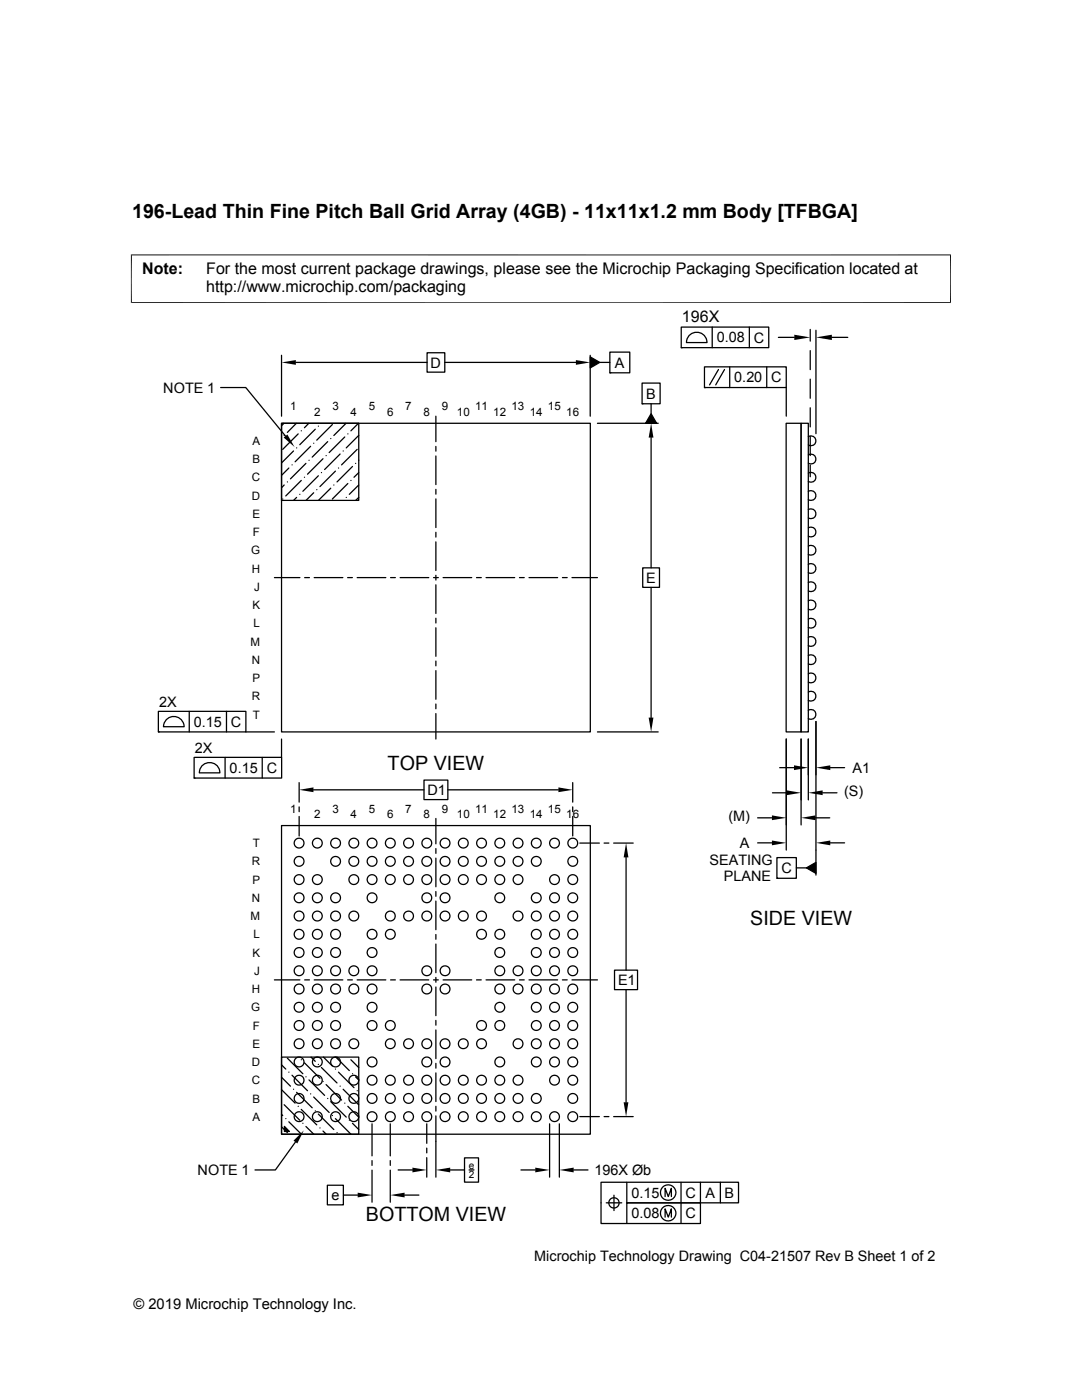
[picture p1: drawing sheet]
<svg xmlns="http://www.w3.org/2000/svg" width="216mm" height="279mm" viewBox="0 0 216 279" stroke-linecap="round" stroke-linejoin="round" font-family="sans-serif">
<g fill="none" stroke="#000" stroke-width=".25">
<path d="M44 77.3h5l8 9.7M56.2 70.9v12.2M59 72.3h26.2M85.2 70.4h3.6v3.9h-3.6zM88.8 72.3h26.1M117.8 70.9v12.2M117.8 71.2l1.9 1.1-1.9 1.1zM119.7 72.3h2M121.7 70.3h4v4.1h-4zM121.7 74.4h.1M128.1 76.5h3.6v4.1h-3.6zM135.9 65.3h17.5v4.1h-17.5z"/>
<path d="M135.9 69.4h.1M137.7 66.8a2.06 2.06 0 0 1 2.2-.3 2.06 2.06 0 0 1 1.2 1.9h-4.1l.3-1.1zM140.6 73.2h16.3v4.1h-16.3zM140.6 77.3h.1M142.1 65.3v4.1M143.4 73.7l-1.8 3.1M144.6 73.7l-1.8 3.1M145.6 73.2v4.1M149.5 65.3v4.1M153 73.2v4.1M155.3 67.3h3.2M156.9 77.3v5.8"/>
<path d="M161.7 65.7v2.4M161.7 70v3.8M161.7 75.7v3.8M162.8 65.9v20.7M166 67.3h3.2M56.2 84.5h61.6v61.6h-61.6zM56.2 84.5h15.4v15.4h-15.4zM56.4 99.6h.1M56.7 84.5l-.5 .5M56.7 86.9h.1M56.7 96.8l-.5 .5M57.3 96.2h.1"/>
<path d="M57.6 93.4l-1.4 1.5M58.3 92.8h.1M58.6 90l-2.4 2.4M59.1 84.5l-1.8 1.8M59.2 89.4h.1M59.2 99.3l-.6 .6M59.5 86.6l-3.1 3.1M59.8 98.7h.1M60.1 86h.1M60.1 95.9l-3.1 3.1M60.7 95.3h.1M61 92.5l-3 3.1"/>
<path d="M61.6 84.5l-.9 .9M61.7 91.9h.1M62 89.1l-3.1 3.1M62.6 88.5h.1M62.6 98.3l-1.5 1.6M62.9 85.7l-3.1 3.1M63.2 97.7h.1M63.5 85h.1M63.5 95l-3.1 3M64.1 94.3h.1M64.5 91.5l-3.1 3.1M65.1 90.9h.1"/>
<path d="M65.4 88.1l-3.1 3.1M66 87.5h.1M66 97.4l-2.5 2.5M66.3 84.7l-3.1 3.1M66.6 96.8h.1M66.9 94l-3.1 3.1M67.5 93.4h.1M67.9 90.6l-3.1 3.1M68.5 90h.1M68.8 87.2l-3.1 3.1M69 84.5l-2.4 2.4M69.1 99.3h.1"/>
<path d="M69.4 86.6h.1M69.4 96.5l-3.1 3.1M70 95.9h.1M70.3 93.1l-3.1 3.1M71 92.5h.1M71.3 89.7l-3.1 3.1M71.5 84.5l-1.5 1.5M71.6 86.9l-2.5 2.5M71.6 91.8v.1M71.6 94.3l-1 1M71.6 96.8l-1.9 1.9M71.6 99.3l-.6 .6"/>
<path d="M87 83.1v5M87 89.1v.9M87 91v5.7M87 97.7v.9M87 99.6v5.7M119.2 84.5h12.1M128.1 80.6h.1M129.9 87.3v26M129.9 80.6v2M129.9 82.6l1.1 1.9h-2.2zM156.9 84.5h3v61.6h-3zM159.9 84.5h1.4v61.6h-1.4z"/>
<path d="M161.3 98.1a.98 .98 0 0 1 1.5 .8 .98 .98 0 0 1-1.5 .8M161.3 94.4a.98 .98 0 0 1 1.5 .9 .98 .98 0 0 1-1.5 .8M161.3 90.8a.98 .98 0 0 1 1.5 .8 .98 .98 0 0 1-1.5 .8M161.3 87.1a.98 .98 0 0 1 1.5 .9 .98 .98 0 0 1-1.5 .8M161.7 81.4v3.8M161.7 87.1v3.8M161.7 92.8v2.3M54.8 115.3h5M60.8 115.3h.9M62.7 115.3h5.7M69.4 115.3h.9M71.3 115.3h5.7"/>
<path d="M77.9 115.3h1M79.8 115.3h5.8M86.5 115.3h1M87 106.2v1M87 108.1v5.8M87 114.8v1M87 116.7v5.7M88.4 115.3h5.7M95.1 115.3h.9M97 115.3h5.7M103.7 115.3h.9M105.6 115.3h5.7"/>
<path d="M112.2 115.3h1M114.1 115.3h5.1M128.2 113.3h3.4v3.9h-3.4zM129.9 117.2v26M161.3 119.9a.98 .98 0 0 1 1.5 .8 .98 .98 0 0 1-1.5 .9M161.3 116.3a.98 .98 0 0 1 1.5 .8 .98 .98 0 0 1-1.5 .8M161.3 112.6a.98 .98 0 0 1 1.5 .9 .98 .98 0 0 1-1.5 .8M161.3 109a.98 .98 0 0 1 1.5 .8 .98 .98 0 0 1-1.5 .8M161.3 105.3a.98 .98 0 0 1 1.5 .9 .98 .98 0 0 1-1.5 .8M161.3 101.7a.98 .98 0 0 1 1.5 .8 .98 .98 0 0 1-1.5 .9M87 123.4v.9M87 125.3v5.7"/>
<path d="M87 131.9v1M87 133.8v5.8M161.3 138.1a.98 .98 0 0 1 1.5 .8 .98 .98 0 0 1-1.5 .9M161.3 134.5a.98 .98 0 0 1 1.5 .8 .98 .98 0 0 1-1.5 .8M161.3 130.8a.98 .98 0 0 1 1.5 .9 .98 .98 0 0 1-1.5 .8M161.3 127.2a.98 .98 0 0 1 1.5 .8 .98 .98 0 0 1-1.5 .8M161.3 123.5a.98 .98 0 0 1 1.5 .9 .98 .98 0 0 1-1.5 .8M31.6 142h17.5v4.1h-17.5zM31.6 146.1h.1M33.3 143.5a2.06 2.06 0 0 1 2.2-.3 2.06 2.06 0 0 1 1.2 1.8h-4.1l.3-1zM37.8 142v4.1M38.7 151.2h17.5v4.1h-17.5z"/>
<path d="M38.7 155.3h.1M40.4 152.7a2.06 2.06 0 0 1 2.3-.3 2.06 2.06 0 0 1 1.2 1.8h-4.1l.3-1zM44.9 151.2v4.1M45.2 142v4.1M49 146.1h5.8M52.3 151.2v4.1M56.2 147.5v3.7M59.7 156.2v3.9M62.5 157.6h22.1M84.6 155.7h4.8v3.9h-4.8zM87 140.5v1M87 142.4v5.1"/>
<path d="M89.4 157.6h22M114.3 156.2v3.9M119.2 146.1h12.1M154.1 158.2h2.9M155.6 153.2h2.8M156.9 147.5v22.2M159.9 147.5v17.1M161.3 147.5v12.1M161.3 141.8a.98 .98 0 0 1 1.5 .8 .98 .98 0 0 1-1.5 .8M162.8 144v30.6M164.1 158.2h2.9M165.7 153.2h2.8"/>
<path d="M56.2 164.8h61.6v61.6h-61.6zM59.7 161v1M59.7 162.9v3.9M87 163.3v5.1M87 169.4v.9M87 171.3v5.7M87 177.9v1M87 179.8v5.7M114.3 161v1M114.3 162.9v3.9M115.7 168.3h3.9M120.5 168.3h1"/>
<path d="M122.4 168.3h3.9M124.9 171.1v22.5M151.2 168.2h2.8M151.2 163.2h2.8M155 171.2h3.9v4.1h-3.9zM155 175.3h.1M158.9 173.2h2M160.9 173.2l1.9-1.1v2.2zM162.7 163.2h2.9M165.7 168.2h2.8M54.8 195.6h5M60.8 195.6h.9"/>
<path d="M62.7 195.6h5.7M69.4 195.6h.9M71.3 195.6h5.7M77.9 195.6h1M79.8 195.6h5.8M86.5 195.6h1M87 186.5v1M87 188.4v5.7M87 195.1v.9M87 197v5.7M88.4 195.6h5.7M95.1 195.6h.9"/>
<path d="M97 195.6h5.7M103.7 195.6h.9M105.6 195.6h5.7M112.2 195.6h1M114.1 195.6h5.1M122.6 193.6h4.6v3.9h-4.6zM124.9 197.5v22.5M56.2 211h15.4v15.4h-15.4zM56.2 212.5l.8 .9M56.2 215l1.8 1.8M56.2 217.5l2.7 2.7M57.3 211.2l3.1 3.1"/>
<path d="M57.6 214h.1M58.3 214.6l3.1 3.1M58.6 217.4h.1M59.2 218l3.1 3.1M60.1 211.5h.1M60.7 212.1l3.1 3.1M61 214.9h.1M61.7 215.5l3.1 3.1M62 218.3h.1M62.1 211l.8 .8M62.6 218.9l3.1 3.1M63.5 212.4h.1"/>
<path d="M64.1 213l3.1 3.1M64.5 215.8h.1M64.5 211l1.8 1.7M65.1 216.5l3.1 3M65.4 219.2h.1M66 219.9l3.1 3M66.9 213.4h.1M67 211l2.7 2.7M67.5 214l3.1 3.1M67.9 216.8h.1M68.5 217.4l3.1 3.1M70 211.5l1.6 1.6"/>
<path d="M70.3 214.3h.1M71 214.9l.6 .6M71.3 217.7h.1M87 203.6v1M87 205.5v5.8M87 212.2v1M87 214.1v5.7M56.2 224.9l1.1 1.1M56.2 222.4l.2 .2M56.7 220.5l3.1 3.1M56.7 224.8l1 1h-1zM57 223.2h.1"/>
<path d="M57.6 223.9l2.5 2.5M58.9 227.9l-4 5.6h-4M59.5 220.8h.1M60.1 221.4l3.1 3.1M60.4 224.2h.1M61 224.8l1.6 1.6M62.9 221.7h.1M63.5 222.3l3.1 3.1M63.8 225.1h.1M64.5 225.7l.6 .7M65.3 236.5h3.2v4h-3.2zM66.3 222.6h.1"/>
<path d="M66.9 223.2l3.1 3.2M67.2 226h.1M68.5 238.5h2.9M68.8 220.2h.1M69.4 220.8l2.2 2.1M69.7 223.6h.1M70.3 224.2l1.3 1.2M74.2 224.3v6.4M74.2 231.6v1M74.2 233.5v6.4M77.9 224.3v6.4M77.9 231.6v1"/>
<path d="M77.9 233.5v6.4M79.4 233.5h2.9M80.7 238.5h2.9M85.2 224.3v3.9M85.2 229.1v1M85.2 231v3.9M87 220.8v.9M87 222.7v12.2M89.8 233.5h2.9M92.7 231.1h2.8v4.8h-2.8zM93.6 233.5h1M103.9 233.5h2.9"/>
<path d="M109.7 224.3v10.6M111.6 224.3v10.6M114.5 233.5h2.8M115.7 222.8h3.9M120.5 222.8h1M122.4 222.8h3.9M122.5 238.5v3.1M125.1 235.9v4.2h14.7v4.1h-19.9v-8.3h27.5v4.2h-22.3v4.1M132.7 238.8v-1.6l.7 1.6 .6-1.6v1.6M135.9 235.9v8.3M139.8 235.9v4.2M143.7 235.9v4.2"/>
<path d="M121 240.1h3.1M132.7 242.9v-1.6l.7 1.6 .6-1.6v1.6"/>
<circle cx="59.7" cy="179.2" r=".98"/>
<circle cx="59.7" cy="175.5" r=".98"/>
<circle cx="59.7" cy="171.9" r=".98"/>
<circle cx="59.7" cy="168.3" r=".98"/>
<circle cx="63.3" cy="179.2" r=".98"/>
<circle cx="63.3" cy="175.5" r=".98"/>
<circle cx="63.3" cy="168.3" r=".98"/>
<circle cx="67" cy="179.2" r=".98"/>
<circle cx="67" cy="171.9" r=".98"/>
<circle cx="67" cy="168.3" r=".98"/>
<circle cx="70.6" cy="175.5" r=".98"/>
<circle cx="70.6" cy="171.9" r=".98"/>
<circle cx="70.6" cy="168.3" r=".98"/>
<circle cx="74.2" cy="179.2" r=".98"/>
<circle cx="74.2" cy="175.5" r=".98"/>
<circle cx="74.2" cy="171.9" r=".98"/>
<circle cx="74.2" cy="168.3" r=".98"/>
<circle cx="77.9" cy="175.5" r=".98"/>
<circle cx="77.9" cy="171.9" r=".98"/>
<circle cx="77.9" cy="168.3" r=".98"/>
<circle cx="81.5" cy="175.5" r=".98"/>
<circle cx="81.5" cy="171.9" r=".98"/>
<circle cx="81.5" cy="168.3" r=".98"/>
<circle cx="85.2" cy="179.2" r=".98"/>
<circle cx="85.2" cy="175.5" r=".98"/>
<circle cx="85.2" cy="171.9" r=".98"/>
<circle cx="85.2" cy="168.3" r=".98"/>
<circle cx="88.8" cy="179.2" r=".98"/>
<circle cx="88.8" cy="175.5" r=".98"/>
<circle cx="88.8" cy="171.9" r=".98"/>
<circle cx="88.8" cy="168.3" r=".98"/>
<circle cx="92.4" cy="175.5" r=".98"/>
<circle cx="92.4" cy="171.9" r=".98"/>
<circle cx="92.4" cy="168.3" r=".98"/>
<circle cx="96.1" cy="175.5" r=".98"/>
<circle cx="96.1" cy="171.9" r=".98"/>
<circle cx="96.1" cy="168.3" r=".98"/>
<circle cx="99.7" cy="179.2" r=".98"/>
<circle cx="99.7" cy="175.5" r=".98"/>
<circle cx="99.7" cy="171.9" r=".98"/>
<circle cx="99.7" cy="168.3" r=".98"/>
<circle cx="103.4" cy="175.5" r=".98"/>
<circle cx="103.4" cy="171.9" r=".98"/>
<circle cx="103.4" cy="168.3" r=".98"/>
<circle cx="107" cy="179.2" r=".98"/>
<circle cx="107" cy="171.9" r=".98"/>
<circle cx="107" cy="168.3" r=".98"/>
<circle cx="110.7" cy="179.2" r=".98"/>
<circle cx="110.7" cy="175.5" r=".98"/>
<circle cx="110.7" cy="168.3" r=".98"/>
<circle cx="114.3" cy="179.2" r=".98"/>
<circle cx="114.3" cy="175.5" r=".98"/>
<circle cx="114.3" cy="171.9" r=".98"/>
<circle cx="114.3" cy="168.3" r=".98"/>
<circle cx="59.7" cy="197.4" r=".98"/>
<circle cx="59.7" cy="193.7" r=".98"/>
<circle cx="59.7" cy="190.1" r=".98"/>
<circle cx="59.7" cy="186.5" r=".98"/>
<circle cx="59.7" cy="182.8" r=".98"/>
<circle cx="63.3" cy="197.4" r=".98"/>
<circle cx="63.3" cy="193.7" r=".98"/>
<circle cx="63.3" cy="186.5" r=".98"/>
<circle cx="63.3" cy="182.8" r=".98"/>
<circle cx="63.3" cy="190.1" r=".98"/>
<circle cx="67" cy="197.4" r=".98"/>
<circle cx="67" cy="193.7" r=".98"/>
<circle cx="67" cy="182.8" r=".98"/>
<circle cx="67" cy="190.1" r=".98"/>
<circle cx="67" cy="186.5" r=".98"/>
<circle cx="70.6" cy="197.4" r=".98"/>
<circle cx="70.6" cy="193.7" r=".98"/>
<circle cx="70.6" cy="182.8" r=".98"/>
<circle cx="74.2" cy="197.4" r=".98"/>
<circle cx="74.2" cy="193.7" r=".98"/>
<circle cx="74.2" cy="190.1" r=".98"/>
<circle cx="74.2" cy="186.5" r=".98"/>
<circle cx="77.9" cy="186.5" r=".98"/>
<circle cx="77.9" cy="182.8" r=".98"/>
<circle cx="81.5" cy="182.8" r=".98"/>
<circle cx="85.2" cy="197.4" r=".98"/>
<circle cx="85.2" cy="193.7" r=".98"/>
<circle cx="85.2" cy="182.8" r=".98"/>
<circle cx="88.8" cy="197.4" r=".98"/>
<circle cx="88.8" cy="193.7" r=".98"/>
<circle cx="88.8" cy="182.8" r=".98"/>
<circle cx="92.4" cy="182.8" r=".98"/>
<circle cx="96.1" cy="186.5" r=".98"/>
<circle cx="96.1" cy="182.8" r=".98"/>
<circle cx="99.7" cy="197.4" r=".98"/>
<circle cx="99.7" cy="193.7" r=".98"/>
<circle cx="99.7" cy="190.1" r=".98"/>
<circle cx="99.7" cy="186.5" r=".98"/>
<circle cx="103.4" cy="197.4" r=".98"/>
<circle cx="103.4" cy="193.7" r=".98"/>
<circle cx="103.4" cy="182.8" r=".98"/>
<circle cx="107" cy="197.4" r=".98"/>
<circle cx="107" cy="193.7" r=".98"/>
<circle cx="107" cy="190.1" r=".98"/>
<circle cx="107" cy="186.5" r=".98"/>
<circle cx="107" cy="182.8" r=".98"/>
<circle cx="110.7" cy="197.4" r=".98"/>
<circle cx="110.7" cy="190.1" r=".98"/>
<circle cx="110.7" cy="193.7" r=".98"/>
<circle cx="110.7" cy="186.5" r=".98"/>
<circle cx="110.7" cy="182.8" r=".98"/>
<circle cx="114.3" cy="197.4" r=".98"/>
<circle cx="114.3" cy="190.1" r=".98"/>
<circle cx="114.3" cy="193.7" r=".98"/>
<circle cx="114.3" cy="186.5" r=".98"/>
<circle cx="114.3" cy="182.8" r=".98"/>
<circle cx="59.7" cy="211.9" r=".99"/>
<circle cx="59.7" cy="208.3" r=".98"/>
<circle cx="59.7" cy="204.7" r=".98"/>
<circle cx="59.7" cy="201" r=".98"/>
<circle cx="59.7" cy="219.2" r=".98"/>
<circle cx="59.7" cy="215.6" r=".98"/>
<circle cx="63.3" cy="211.9" r=".99"/>
<circle cx="63.3" cy="208.3" r=".98"/>
<circle cx="63.3" cy="201" r=".98"/>
<circle cx="63.3" cy="204.7" r=".98"/>
<circle cx="63.3" cy="215.6" r=".98"/>
<circle cx="67" cy="211.9" r=".99"/>
<circle cx="67" cy="208.3" r=".98"/>
<circle cx="67" cy="201" r=".98"/>
<circle cx="67" cy="204.7" r=".98"/>
<circle cx="67" cy="219.2" r=".98"/>
<circle cx="70.6" cy="208.3" r=".98"/>
<circle cx="70.6" cy="219.2" r=".98"/>
<circle cx="70.6" cy="215.6" r=".98"/>
<circle cx="74.2" cy="211.9" r=".99"/>
<circle cx="74.2" cy="201" r=".98"/>
<circle cx="74.2" cy="204.7" r=".98"/>
<circle cx="74.2" cy="219.2" r=".98"/>
<circle cx="74.2" cy="215.6" r=".98"/>
<circle cx="77.9" cy="208.3" r=".98"/>
<circle cx="77.9" cy="204.7" r=".98"/>
<circle cx="77.9" cy="219.2" r=".98"/>
<circle cx="77.9" cy="215.6" r=".98"/>
<circle cx="81.5" cy="208.3" r=".98"/>
<circle cx="81.5" cy="219.2" r=".98"/>
<circle cx="81.5" cy="215.6" r=".98"/>
<circle cx="85.2" cy="211.9" r=".98"/>
<circle cx="85.2" cy="208.3" r=".98"/>
<circle cx="85.2" cy="219.2" r=".98"/>
<circle cx="85.2" cy="215.6" r=".98"/>
<circle cx="88.8" cy="211.9" r=".98"/>
<circle cx="88.8" cy="208.3" r=".98"/>
<circle cx="88.8" cy="219.2" r=".98"/>
<circle cx="88.8" cy="215.6" r=".98"/>
<circle cx="92.4" cy="208.3" r=".98"/>
<circle cx="92.4" cy="219.2" r=".98"/>
<circle cx="92.4" cy="215.6" r=".98"/>
<circle cx="96.1" cy="208.3" r=".98"/>
<circle cx="96.1" cy="204.7" r=".98"/>
<circle cx="96.1" cy="219.2" r=".98"/>
<circle cx="96.1" cy="215.6" r=".98"/>
<circle cx="99.7" cy="211.9" r=".98"/>
<circle cx="99.7" cy="201" r=".98"/>
<circle cx="99.7" cy="204.7" r=".98"/>
<circle cx="99.7" cy="219.2" r=".98"/>
<circle cx="99.7" cy="215.6" r=".98"/>
<circle cx="103.4" cy="208.3" r=".98"/>
<circle cx="103.4" cy="219.2" r=".98"/>
<circle cx="103.4" cy="215.6" r=".98"/>
<circle cx="107" cy="211.9" r=".98"/>
<circle cx="107" cy="204.7" r=".98"/>
<circle cx="107" cy="201" r=".98"/>
<circle cx="107" cy="208.3" r=".98"/>
<circle cx="107" cy="219.2" r=".98"/>
<circle cx="110.6" cy="211.9" r=".98"/>
<circle cx="110.7" cy="201" r=".98"/>
<circle cx="110.7" cy="204.7" r=".98"/>
<circle cx="110.7" cy="208.3" r=".98"/>
<circle cx="110.7" cy="215.6" r=".98"/>
<circle cx="114.3" cy="211.9" r=".98"/>
<circle cx="114.3" cy="204.7" r=".98"/>
<circle cx="114.3" cy="201" r=".98"/>
<circle cx="114.3" cy="208.3" r=".98"/>
<circle cx="114.3" cy="219.2" r=".98"/>
<circle cx="114.3" cy="215.6" r=".98"/>
<circle cx="59.7" cy="222.9" r=".98"/>
<circle cx="63.3" cy="222.9" r=".98"/>
<circle cx="67" cy="222.9" r=".98"/>
<circle cx="70.6" cy="222.9" r=".98"/>
<circle cx="74.2" cy="222.9" r=".98"/>
<circle cx="77.9" cy="222.9" r=".98"/>
<circle cx="81.5" cy="222.9" r=".98"/>
<circle cx="85.2" cy="222.9" r=".98"/>
<circle cx="88.8" cy="222.9" r=".98"/>
<circle cx="92.4" cy="222.9" r=".98"/>
<circle cx="96.1" cy="222.9" r=".98"/>
<circle cx="99.7" cy="222.9" r=".98"/>
<circle cx="103.4" cy="222.9" r=".98"/>
<circle cx="107" cy="222.9" r=".98"/>
<circle cx="110.7" cy="222.9" r=".98"/>
<circle cx="114.3" cy="222.9" r=".98"/>
<circle cx="133.3" cy="238" r="1.55"/>
<circle cx="122.5" cy="240.1" r="1.03"/>
<circle cx="133.3" cy="242.1" r="1.54"/>
</g>
<g fill="#000">
<path d="M56.2 72.3l2.8-.4v.9zM114.9 71.9l2.9 .4-2.9 .5zM117.8 71.2l1.9 1.1-1.9 1.1zM158.5 66.8l3.2 .5-3.2 .6zM162.8 67.3l3.2-.5v1.1zM56.6 87.3l.7-.6 1.5 2.5zM129.9 84.5l.5 2.8h-1zM129.9 82.6l1.1 1.9h-2.2zM59.7 157.6l2.8-.5v1zM111.4 157.1l2.9 .5-2.9 .5zM129.4 143.2h1l-.5 2.9zM157 157.7l2.9 .5-2.9 .5z"/>
<path d="M158.4 152.7l2.9 .5-2.9 .5zM161.3 158.2l2.8-.5v1zM162.8 153.2l2.9-.5v1zM124.9 168.3l.5 2.8h-1zM154 167.7l2.9 .5-2.9 .5zM154 162.7l2.9 .5-2.9 .5zM159.9 163.2l2.8-.5v1zM160.9 173.2l1.9-1.1v2.2zM162.8 168.2l2.9-.5v1zM124.4 220h1l-.5 2.8zM56.7 224.8l1 1h-1zM58.6 227.6l2-2-1.3 2.6z"/>
<path d="M71.4 238l2.8 .5-2.8 .5zM77.9 238.5l2.8-.5v1zM82.3 233l2.9 .5-2.9 .5zM87 233.5l2.8-.5v1zM106.8 233l2.9 .5-2.9 .5zM111.6 233.5l2.9-.5v1z"/>
</g>
<path d="M26.1 50.9h163.7M26.2 50.8v9.7M189.7 50.8v9.7M26.1 60.4h163.7" fill="none" stroke="#000" stroke-width=".2"/>
<g font-size="3.9">
<text x="26.4" y="43.5">196-Lead Thin Fine Pitch Ball Grid Array (4GB) - 11x11x1.2 mm Body [TFBGA]</text>
<text x="77.3" y="153.7">TOP VIEW</text>
<text x="149.7" y="184.6">SIDE VIEW</text>
<text x="73" y="243.6">BOTTOM VIEW</text>
</g>
<g font-size="3.2">
<text x="28.4" y="54.6">Note:</text>
<text x="41.1" y="54.6">For the most current package drawings, please see the Microchip Packaging Specification located at</text>
<text x="41.1" y="58.3">http://www.microchip.com/packaging</text>
<text x="136.1" y="64.3">196X</text>
</g>
<g font-size="2.9">
<text x="143" y="68.3">0.08</text>
<text x="150.4" y="68.4">C</text>
<text x="85.9" y="73.4">D</text>
<text x="122.7" y="73.4">A</text>
<text x="146.5" y="76.3">0.20</text>
<text x="153.9" y="76.3">C</text>
<text x="32.6" y="78.3">NOTE 1</text>
<text x="128.9" y="79.5">B</text>
<text x="128.9" y="116.3">E</text>
<text x="31.7" y="141">2X</text>
<text x="38.7" y="145">0.15</text>
<text x="46.1" y="145">C</text>
<text x="38.9" y="150.2">2X</text>
<text x="45.8" y="154.2">0.15</text>
<text x="53.2" y="154.2">C</text>
<text x="170.1" y="154.2">A1</text>
<text x="85.3" y="158.6">D1</text>
<text x="168.4" y="158.9">(S)</text>
<text x="145.4" y="163.9">(M)</text>
<text x="141.6" y="172.6">SEATING</text>
<text x="147.6" y="169.2">A</text>
<text x="144.4" y="175.9">PLANE</text>
<text x="155.9" y="174.2">C</text>
<text x="123.3" y="196.6">E1</text>
<text x="39.4" y="234.5">NOTE 1</text>
<text x="66.1" y="239.5">e</text>
<text x="118.6" y="234.5">196X Øb</text>
<text x="126" y="239">0.15</text>
<text x="136.8" y="239">C</text>
<text x="140.8" y="239">A</text>
<text x="144.6" y="239">B</text>
<text x="126" y="243.1">0.08</text>
<text x="136.8" y="243.1">C</text>
<text x="106.6" y="251.7">Microchip Technology Drawing C04-21507 Rev B Sheet 1 of 2</text>
<text x="26.6" y="261.3">© 2019 Microchip Technology Inc.</text>
</g>
<g font-size="2.3">
<text x="57.9" y="81.9">1</text>
<text x="62.7" y="83.1">2</text>
<text x="66.3" y="81.9">3</text>
<text x="70" y="83.1">4</text>
<text x="73.6" y="81.9">5</text>
<text x="77.2" y="83.1">6</text>
<text x="80.9" y="81.9">7</text>
<text x="84.5" y="83.1">8</text>
<text x="88.2" y="81.9">9</text>
<text x="91.2" y="83.1">10</text>
<text x="94.8" y="81.9">11</text>
<text x="98.4" y="83.1">12</text>
<text x="102.1" y="81.9">13</text>
<text x="105.7" y="83.1">14</text>
<text x="109.3" y="81.9">15</text>
<text x="113" y="83.1">16</text>
<text x="50.4" y="88.8">A</text>
<text x="50.4" y="92.4">B</text>
<text x="50.2" y="96.1">C</text>
<text x="50.2" y="99.7">D</text>
<text x="50.4" y="103.4">E</text>
<text x="50.5" y="107">F</text>
<text x="50.1" y="110.6">G</text>
<text x="50.2" y="114.3">H</text>
<text x="50.7" y="117.9">J</text>
<text x="50.4" y="121.6">K</text>
<text x="50.6" y="125.2">L</text>
<text x="50" y="128.8">M</text>
<text x="50.2" y="132.5">N</text>
<text x="50.4" y="136.1">P</text>
<text x="50.2" y="139.8">R</text>
<text x="50.5" y="143.4">T</text>
<text x="57.9" y="162.2">1</text>
<text x="62.7" y="163.3">2</text>
<text x="66.3" y="162.2">3</text>
<text x="70" y="163.3">4</text>
<text x="73.6" y="162.2">5</text>
<text x="77.2" y="163.3">6</text>
<text x="80.9" y="162.2">7</text>
<text x="84.5" y="163.3">8</text>
<text x="88.2" y="162.2">9</text>
<text x="91.2" y="163.3">10</text>
<text x="94.8" y="162.2">11</text>
<text x="98.4" y="163.3">12</text>
<text x="102.1" y="162.2">13</text>
<text x="105.7" y="163.3">14</text>
<text x="109.3" y="162.2">15</text>
<text x="113" y="163.3">16</text>
<text x="50.2" y="172.7">R</text>
<text x="50.5" y="169.1">T</text>
<text x="50.4" y="176.4">P</text>
<text x="50" y="183.6">M</text>
<text x="50.2" y="180">N</text>
<text x="50.4" y="190.9">K</text>
<text x="50.6" y="187.3">L</text>
<text x="50.7" y="194.6">J</text>
<text x="50.1" y="201.8">G</text>
<text x="50.2" y="198.2">H</text>
<text x="50.4" y="209.1">E</text>
<text x="50.5" y="205.5">F</text>
<text x="50.2" y="212.8">D</text>
<text x="50.2" y="216.4">C</text>
<text x="50.4" y="220">B</text>
<text x="50.4" y="223.7">A</text>
</g>
<g font-size="2">
<text x="93.5" y="233.3">e</text>
<text x="93.6" y="235.2">2</text>
</g>
</svg>
